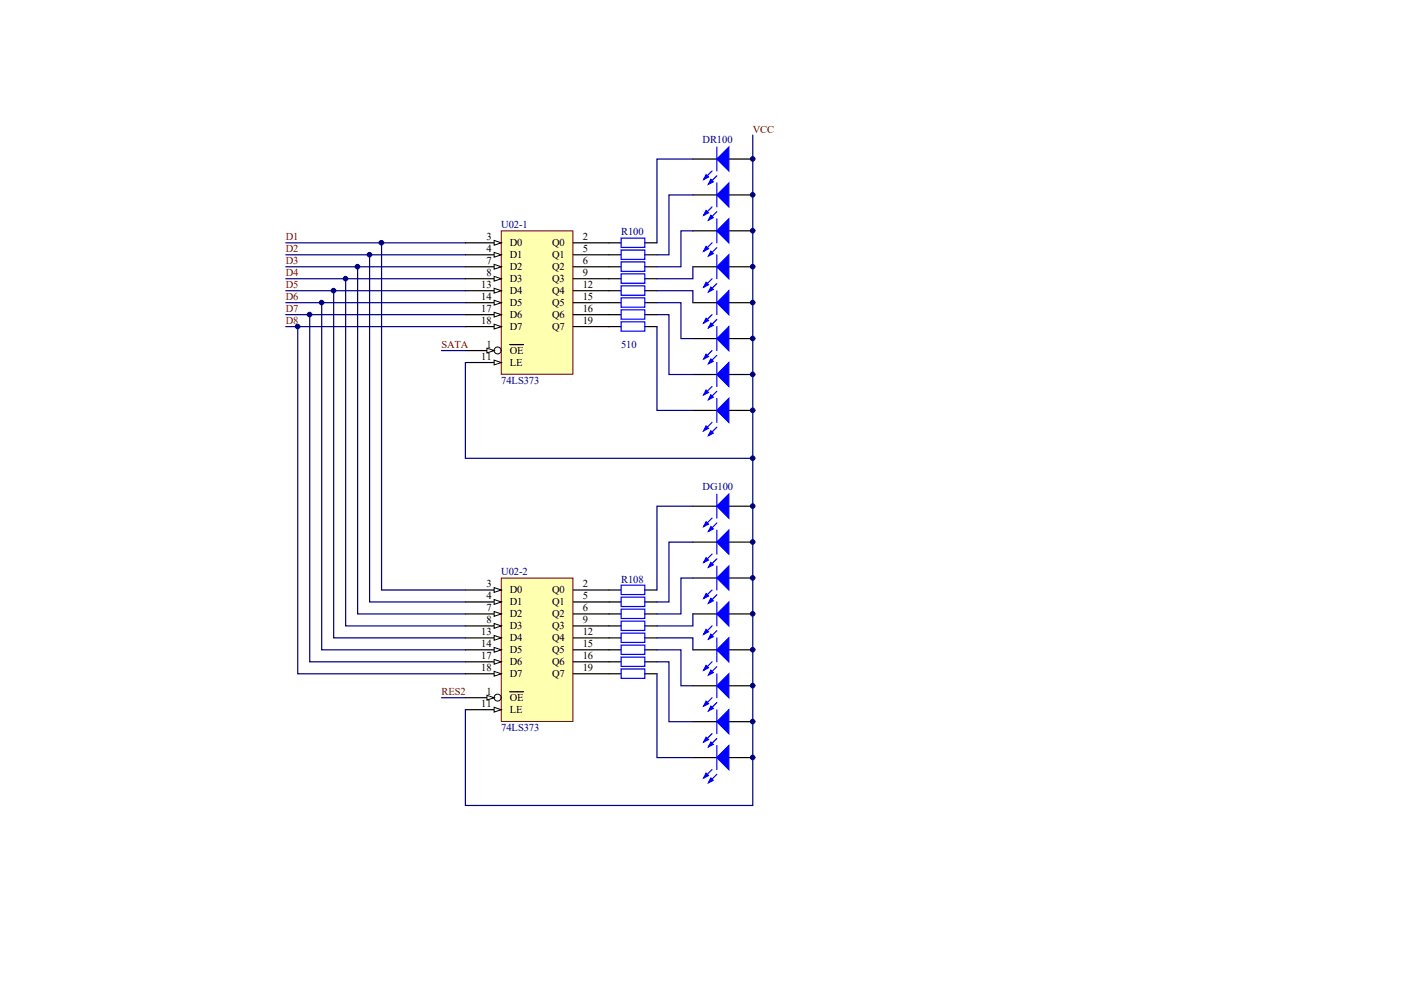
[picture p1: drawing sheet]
<svg xmlns="http://www.w3.org/2000/svg" width="297mm" height="210mm" viewBox="0 0 297 210" stroke-linecap="round" stroke-linejoin="round" font-family="sans-serif">
<path d="M106.3 48.9h15.2v30.5h-15.2z" fill="#ffffb0" stroke="#800000" stroke-width=".21"/>
<path d="M98.7 51.5h7.6" fill="none" stroke="#000" stroke-width=".25"/>
<path d="M104.8 51l1.5 .5-1.5 .5z" fill="#fffcf8"/>
<path d="M104.8 51l1.5 .5-1.5 .5z" fill="none" stroke="#000" stroke-width=".21"/>
<path d="M98.7 54h7.6M121.5 51.5h7.6" fill="none" stroke="#000" stroke-width=".25"/>
<path d="M104.8 53.5l1.5 .5-1.5 .5z" fill="#fffcf8"/>
<path d="M104.8 53.5l1.5 .5-1.5 .5z" fill="none" stroke="#000" stroke-width=".21"/>
<path d="M98.7 56.6h7.6M121.5 54h7.6" fill="none" stroke="#000" stroke-width=".25"/>
<path d="M104.8 56.1l1.5 .5-1.5 .5z" fill="#fffcf8"/>
<path d="M104.8 56.1l1.5 .5-1.5 .5z" fill="none" stroke="#000" stroke-width=".21"/>
<path d="M98.7 59.1h7.6M121.5 56.6h7.6" fill="none" stroke="#000" stroke-width=".25"/>
<path d="M104.8 58.6l1.5 .5-1.5 .5z" fill="#fffcf8"/>
<path d="M104.8 58.6l1.5 .5-1.5 .5z" fill="none" stroke="#000" stroke-width=".21"/>
<path d="M121.5 59.1h7.6M98.7 61.6h7.6" fill="none" stroke="#000" stroke-width=".25"/>
<path d="M104.8 61.1l1.5 .5-1.5 .5z" fill="#fffcf8"/>
<path d="M104.8 61.1l1.5 .5-1.5 .5z" fill="none" stroke="#000" stroke-width=".21"/>
<path d="M98.7 64.2h7.6M121.5 61.6h7.6" fill="none" stroke="#000" stroke-width=".25"/>
<path d="M104.8 63.7l1.5 .5-1.5 .5z" fill="#fffcf8"/>
<path d="M104.8 63.7l1.5 .5-1.5 .5z" fill="none" stroke="#000" stroke-width=".21"/>
<path d="M98.7 66.7h7.6M121.5 64.2h7.6" fill="none" stroke="#000" stroke-width=".25"/>
<path d="M104.8 66.2l1.5 .5-1.5 .5z" fill="#fffcf8"/>
<path d="M104.8 66.2l1.5 .5-1.5 .5z" fill="none" stroke="#000" stroke-width=".21"/>
<path d="M98.7 69.3h7.6M121.5 66.7h7.6" fill="none" stroke="#000" stroke-width=".25"/>
<path d="M104.8 68.7l1.5 .6-1.5 .5z" fill="#fffcf8"/>
<path d="M104.8 68.7l1.5 .6-1.5 .5z" fill="none" stroke="#000" stroke-width=".21"/>
<path d="M98.7 74.3h7.6M121.5 69.3h7.6" fill="none" stroke="#000" stroke-width=".25"/>
<circle cx="105.5" cy="74.3" r=".74" fill="#fffcf8" stroke="#000" stroke-width=".21"/>
<path d="M103.2 73.8l1.6 .5-1.6 .5z" fill="#fffcf8"/>
<path d="M103.2 73.8l1.6 .5-1.6 .5z" fill="none" stroke="#000" stroke-width=".21"/>
<path d="M98.7 76.9h7.6M108.1 73.1h2.9" fill="none" stroke="#000" stroke-width=".25"/>
<path d="M104.8 76.4l1.5 .5-1.5 .5z" fill="#fffcf8"/>
<path d="M104.8 76.4l1.5 .5-1.5 .5z" fill="none" stroke="#000" stroke-width=".21"/>
<path d="M106.3 122.6h15.2v30.4h-15.2z" fill="#ffffb0" stroke="#800000" stroke-width=".21"/>
<path d="M98.7 125.1h7.6" fill="none" stroke="#000" stroke-width=".25"/>
<path d="M104.8 124.6l1.5 .5-1.5 .5z" fill="#fffcf8"/>
<path d="M104.8 124.6l1.5 .5-1.5 .5z" fill="none" stroke="#000" stroke-width=".21"/>
<path d="M98.7 127.6h7.6M121.5 125.1h7.6" fill="none" stroke="#000" stroke-width=".25"/>
<path d="M104.8 127.1l1.5 .5-1.5 .5z" fill="#fffcf8"/>
<path d="M104.8 127.1l1.5 .5-1.5 .5z" fill="none" stroke="#000" stroke-width=".21"/>
<path d="M98.7 130.2h7.6M121.5 127.6h7.6" fill="none" stroke="#000" stroke-width=".25"/>
<path d="M104.8 129.7l1.5 .5-1.5 .5z" fill="#fffcf8"/>
<path d="M104.8 129.7l1.5 .5-1.5 .5z" fill="none" stroke="#000" stroke-width=".21"/>
<path d="M98.7 132.7h7.6M121.5 130.2h7.6" fill="none" stroke="#000" stroke-width=".25"/>
<path d="M104.8 132.2l1.5 .5-1.5 .5z" fill="#fffcf8"/>
<path d="M104.8 132.2l1.5 .5-1.5 .5z" fill="none" stroke="#000" stroke-width=".21"/>
<path d="M98.7 135.2h7.6M121.5 132.7h7.6" fill="none" stroke="#000" stroke-width=".25"/>
<path d="M104.8 134.7l1.5 .5-1.5 .6z" fill="#fffcf8"/>
<path d="M104.8 134.7l1.5 .5-1.5 .6z" fill="none" stroke="#000" stroke-width=".21"/>
<path d="M98.7 137.8h7.6M121.5 135.2h7.6" fill="none" stroke="#000" stroke-width=".25"/>
<path d="M104.8 137.3l1.5 .5-1.5 .5z" fill="#fffcf8"/>
<path d="M104.8 137.3l1.5 .5-1.5 .5z" fill="none" stroke="#000" stroke-width=".21"/>
<path d="M121.5 137.8h7.6M98.7 140.3h7.6" fill="none" stroke="#000" stroke-width=".25"/>
<path d="M104.8 139.8l1.5 .5-1.5 .5z" fill="#fffcf8"/>
<path d="M104.8 139.8l1.5 .5-1.5 .5z" fill="none" stroke="#000" stroke-width=".21"/>
<path d="M98.7 142.9h7.6M121.5 140.3h7.6" fill="none" stroke="#000" stroke-width=".25"/>
<path d="M104.8 142.4l1.5 .5-1.5 .5z" fill="#fffcf8"/>
<path d="M104.8 142.4l1.5 .5-1.5 .5z" fill="none" stroke="#000" stroke-width=".21"/>
<path d="M98.7 147.9h7.6M121.5 142.9h7.6" fill="none" stroke="#000" stroke-width=".25"/>
<circle cx="105.5" cy="147.9" r=".74" fill="#fffcf8" stroke="#000" stroke-width=".21"/>
<path d="M103.2 147.4l1.6 .5-1.6 .5z" fill="#fffcf8"/>
<path d="M103.2 147.4l1.6 .5-1.6 .5z" fill="none" stroke="#000" stroke-width=".21"/>
<path d="M98.7 150.5h7.6M108.1 146.7h2.9" fill="none" stroke="#000" stroke-width=".25"/>
<path d="M104.8 150l1.5 .5-1.5 .5z" fill="#fffcf8"/>
<path d="M104.8 150l1.5 .5-1.5 .5z" fill="none" stroke="#000" stroke-width=".21"/>
<g fill="none" stroke="#000080" stroke-width=".25">
<path d="M60.6 54h38.1M60.6 51.5h38.1M60.6 56.6h38.1M60.6 59.1h38.1M73.3 59.1v73.6h25.4M75.8 56.6v73.6h22.9M78.4 54v73.6h20.3M80.9 51.5v73.6h17.8M60.6 61.6h38.1M60.6 64.2h38.1M60.6 66.7h38.1M60.6 69.3h38.1"/>
<path d="M63.1 69.3v73.6h35.6M65.7 66.7v73.6h33M68.2 64.2v73.6h30.5M70.7 61.6v73.6h28"/>
</g>
<g fill="none" stroke="#000" stroke-width=".25">
<path d="M146.9 33.7h5.1M154.5 33.7h5.1M129.1 51.5h2.6M129.1 54h2.6M129.1 56.6h2.6M129.1 59.1h2.6M136.8 51.5h2.5M136.8 54h2.5M136.8 56.6h2.5M136.8 59.1h2.5M129.1 61.6h2.6M129.1 64.2h2.6"/>
<path d="M129.1 66.7h2.6M129.1 69.3h2.6M136.8 61.6h2.5M136.8 64.2h2.5M136.8 66.7h2.5M136.8 69.3h2.5M129.1 125.1h2.6M129.1 127.6h2.6M129.1 130.2h2.6M129.1 132.7h2.6M129.1 135.2h2.6M129.1 137.8h2.6"/>
<path d="M136.8 125.1h2.5M136.8 127.6h2.5M136.8 130.2h2.5M136.8 132.7h2.5M136.8 135.2h2.5M136.8 137.8h2.5M129.1 140.3h2.6M129.1 142.9h2.6M136.8 140.3h2.5M136.8 142.9h2.5"/>
</g>
<g fill="none" stroke="#00f" stroke-width=".25">
<path d="M131.7 50.5h5v2h-5zM131.7 53h5v2h-5zM131.7 55.5h5v2h-5zM131.7 58.1h5v2h-5zM131.7 60.6h5v2h-5zM131.7 63.2h5v1.9h-5zM131.7 65.7h5v2h-5zM131.7 68.2h5v2h-5zM131.7 124.1h5v2h-5zM131.7 126.6h5v2h-5zM131.7 129.2h5v1.9h-5zM131.7 131.7h5v2h-5z"/>
<path d="M131.7 134.2h5v2h-5zM131.7 136.8h5v1.9h-5zM131.7 139.3h5v2h-5zM131.7 141.8h5v2h-5z"/>
</g>
<path d="M152 33.7l2.5-2.5v5.1z" fill="#00f"/>
<path d="M151 36.3l-1.8 1.7M152 37.3l-1.8 1.7M152 33.7l2.5-2.5v5.1z" fill="none" stroke="#00f" stroke-width=".25"/>
<path d="M149.7 37l.5 .5-1 .5z" fill="#00f"/>
<path d="M149.7 37l.5 .5-1 .5z" fill="none" stroke="#00f" stroke-width=".25"/>
<path d="M150.7 38l.5 .5-1 .5z" fill="#00f"/>
<path d="M150.7 38l.5 .5-1 .5zM152 31.2v5.1" fill="none" stroke="#00f" stroke-width=".25"/>
<path d="M146.9 41.3h5.1M154.5 41.3h5.1" fill="none" stroke="#000" stroke-width=".25"/>
<path d="M152 41.3l2.5-2.5v5.1z" fill="#00f"/>
<path d="M151 43.9l-1.8 1.7M152 44.9l-1.8 1.8M152 41.3l2.5-2.5v5.1z" fill="none" stroke="#00f" stroke-width=".25"/>
<path d="M149.7 44.6l.5 .5-1 .5z" fill="#00f"/>
<path d="M149.7 44.6l.5 .5-1 .5z" fill="none" stroke="#00f" stroke-width=".25"/>
<path d="M150.7 45.6l.5 .6-1 .5z" fill="#00f"/>
<path d="M152 38.8v5.1M150.7 45.6l.5 .6-1 .5z" fill="none" stroke="#00f" stroke-width=".25"/>
<path d="M146.9 48.9h5.1M154.5 48.9h5.1" fill="none" stroke="#000" stroke-width=".25"/>
<path d="M152 48.9l2.5-2.5v5.1z" fill="#00f"/>
<path d="M151 51.5l-1.8 1.8M152 52.5l-1.8 1.8M152 48.9l2.5-2.5v5.1z" fill="none" stroke="#00f" stroke-width=".25"/>
<path d="M149.7 52.2l.5 .6-1 .5z" fill="#00f"/>
<path d="M149.7 52.2l.5 .6-1 .5z" fill="none" stroke="#00f" stroke-width=".25"/>
<path d="M150.7 53.3l.5 .5-1 .5z" fill="#00f"/>
<path d="M150.7 53.3l.5 .5-1 .5zM152 46.4v5.1" fill="none" stroke="#00f" stroke-width=".25"/>
<path d="M146.9 56.6h5.1M154.5 56.6h5.1" fill="none" stroke="#000" stroke-width=".25"/>
<path d="M152 56.6l2.5-2.6v5.1z" fill="#00f"/>
<path d="M151 59.1l-1.8 1.8M152 56.6l2.5-2.6v5.1zM152 60.1l-1.8 1.8" fill="none" stroke="#00f" stroke-width=".25"/>
<path d="M149.7 59.9l.5 .5-1 .5z" fill="#00f"/>
<path d="M149.7 59.9l.5 .5-1 .5z" fill="none" stroke="#00f" stroke-width=".25"/>
<path d="M150.7 60.9l.5 .5-1 .5z" fill="#00f"/>
<path d="M152 54v5.1M150.7 60.9l.5 .5-1 .5z" fill="none" stroke="#00f" stroke-width=".25"/>
<path d="M146.9 64.2h5.1M154.5 64.2h5.1" fill="none" stroke="#000" stroke-width=".25"/>
<path d="M152 64.2l2.5-2.6v5.1z" fill="#00f"/>
<path d="M151 66.7l-1.8 1.8M152 67.7l-1.8 1.8M152 64.2l2.5-2.6v5.1z" fill="none" stroke="#00f" stroke-width=".25"/>
<path d="M149.7 67.5l.5 .5-1 .5z" fill="#00f"/>
<path d="M149.7 67.5l.5 .5-1 .5z" fill="none" stroke="#00f" stroke-width=".25"/>
<path d="M150.7 68.5l.5 .5-1 .5z" fill="#00f"/>
<path d="M150.7 68.5l.5 .5-1 .5zM152 61.6v5.1" fill="none" stroke="#00f" stroke-width=".25"/>
<path d="M146.9 71.8h5.1M154.5 71.8h5.1" fill="none" stroke="#000" stroke-width=".25"/>
<path d="M152 71.8l2.5-2.5v5z" fill="#00f"/>
<path d="M151 74.3l-1.8 1.8M152 75.3l-1.8 1.8M152 71.8l2.5-2.5v5z" fill="none" stroke="#00f" stroke-width=".25"/>
<path d="M149.7 75.1l.5 .5-1 .5z" fill="#00f"/>
<path d="M149.7 75.1l.5 .5-1 .5z" fill="none" stroke="#00f" stroke-width=".25"/>
<path d="M150.7 76.1l.5 .5-1 .5z" fill="#00f"/>
<path d="M150.7 76.1l.5 .5-1 .5zM152 69.3v5" fill="none" stroke="#00f" stroke-width=".25"/>
<path d="M146.9 79.4h5.1M154.5 79.4h5.1" fill="none" stroke="#000" stroke-width=".25"/>
<path d="M152 79.4l2.5-2.5v5z" fill="#00f"/>
<path d="M152 79.4l2.5-2.5v5zM151 81.9l-1.8 1.8M152 83l-1.8 1.7" fill="none" stroke="#00f" stroke-width=".25"/>
<path d="M149.7 82.7l.5 .5-1 .5z" fill="#00f"/>
<path d="M149.7 82.7l.5 .5-1 .5z" fill="none" stroke="#00f" stroke-width=".25"/>
<path d="M150.7 83.7l.5 .5-1 .5z" fill="#00f"/>
<path d="M152 76.9v5M150.7 83.7l.5 .5-1 .5z" fill="none" stroke="#00f" stroke-width=".25"/>
<path d="M146.9 87h5.1M154.5 87h5.1" fill="none" stroke="#000" stroke-width=".25"/>
<path d="M152 87l2.5-2.5v5.1z" fill="#00f"/>
<path d="M151 89.6l-1.8 1.7M152 90.6l-1.8 1.8M152 87l2.5-2.5v5.1z" fill="none" stroke="#00f" stroke-width=".25"/>
<path d="M149.7 90.3l.5 .5-1 .5z" fill="#00f"/>
<path d="M149.7 90.3l.5 .5-1 .5z" fill="none" stroke="#00f" stroke-width=".25"/>
<path d="M150.7 91.3l.5 .5-1 .6z" fill="#00f"/>
<path d="M150.7 91.3l.5 .5-1 .6zM152 84.5v5.1" fill="none" stroke="#00f" stroke-width=".25"/>
<path d="M146.9 33.7h-7.6v17.8M146.9 56.6v2.5h-7.6M146.9 41.3h-5.1v12.7h-2.5M146.9 48.9h-2.5v7.7h-5.1M139.3 61.6h7.6v2.6M139.3 64.2h5.1v7.6h2.5M139.3 66.7h2.5v12.7h5.1M139.3 69.3v17.7h7.6" fill="none" stroke="#000080" stroke-width=".25"/>
<path d="M146.9 107.3h5.1M154.5 107.3h5.1" fill="none" stroke="#000" stroke-width=".25"/>
<path d="M152 107.3l2.5-2.5v5.1z" fill="#00f"/>
<path d="M151 109.9l-1.8 1.7M152 110.9l-1.8 1.8M152 107.3l2.5-2.5v5.1z" fill="none" stroke="#00f" stroke-width=".25"/>
<path d="M149.7 110.6l.5 .5-1 .5z" fill="#00f"/>
<path d="M149.7 110.6l.5 .5-1 .5z" fill="none" stroke="#00f" stroke-width=".25"/>
<path d="M150.7 111.6l.5 .5-1 .6z" fill="#00f"/>
<path d="M150.7 111.6l.5 .5-1 .6zM152 104.8v5.1" fill="none" stroke="#00f" stroke-width=".25"/>
<path d="M146.9 114.9h5.1M154.5 114.9h5.1" fill="none" stroke="#000" stroke-width=".25"/>
<path d="M152 114.9l2.5-2.5v5.1z" fill="#00f"/>
<path d="M151 117.5l-1.8 1.8M152 118.5l-1.8 1.8M152 114.9l2.5-2.5v5.1z" fill="none" stroke="#00f" stroke-width=".25"/>
<path d="M149.7 118.2l.5 .5-1 .6z" fill="#00f"/>
<path d="M149.7 118.2l.5 .5-1 .6z" fill="none" stroke="#00f" stroke-width=".25"/>
<path d="M150.7 119.3l.5 .5-1 .5z" fill="#00f"/>
<path d="M150.7 119.3l.5 .5-1 .5zM152 112.4v5.1" fill="none" stroke="#00f" stroke-width=".25"/>
<path d="M146.9 122.6h5.1M154.5 122.6h5.1" fill="none" stroke="#000" stroke-width=".25"/>
<path d="M152 122.6l2.5-2.6v5.1z" fill="#00f"/>
<path d="M151 125.1l-1.8 1.8M152 126.1l-1.8 1.8M152 122.6l2.5-2.6v5.1z" fill="none" stroke="#00f" stroke-width=".25"/>
<path d="M149.7 125.9l.5 .5-1 .5z" fill="#00f"/>
<path d="M149.7 125.9l.5 .5-1 .5z" fill="none" stroke="#00f" stroke-width=".25"/>
<path d="M150.7 126.9l.5 .5-1 .5z" fill="#00f"/>
<path d="M150.7 126.9l.5 .5-1 .5zM152 120v5.1" fill="none" stroke="#00f" stroke-width=".25"/>
<path d="M146.9 130.2h5.1M154.5 130.2h5.1" fill="none" stroke="#000" stroke-width=".25"/>
<path d="M152 130.2l2.5-2.6v5.1z" fill="#00f"/>
<path d="M151 132.7l-1.8 1.8M152 133.7l-1.8 1.8M152 130.2l2.5-2.6v5.1z" fill="none" stroke="#00f" stroke-width=".25"/>
<path d="M149.7 133.5l.5 .5-1 .5z" fill="#00f"/>
<path d="M149.7 133.5l.5 .5-1 .5z" fill="none" stroke="#00f" stroke-width=".25"/>
<path d="M150.7 134.5l.5 .5-1 .5z" fill="#00f"/>
<path d="M150.7 134.5l.5 .5-1 .5zM152 127.6v5.1" fill="none" stroke="#00f" stroke-width=".25"/>
<path d="M146.9 137.8h5.1M154.5 137.8h5.1" fill="none" stroke="#000" stroke-width=".25"/>
<path d="M152 137.8l2.5-2.6v5.1z" fill="#00f"/>
<path d="M152 137.8l2.5-2.6v5.1zM151 140.3l-1.8 1.8M152 141.3l-1.8 1.8" fill="none" stroke="#00f" stroke-width=".25"/>
<path d="M149.7 141.1l.5 .5-1 .5z" fill="#00f"/>
<path d="M149.7 141.1l.5 .5-1 .5z" fill="none" stroke="#00f" stroke-width=".25"/>
<path d="M150.7 142.1l.5 .5-1 .5z" fill="#00f"/>
<path d="M152 135.2v5.1M150.7 142.1l.5 .5-1 .5z" fill="none" stroke="#00f" stroke-width=".25"/>
<path d="M146.9 145.4h5.1M154.5 145.4h5.1" fill="none" stroke="#000" stroke-width=".25"/>
<path d="M152 145.4l2.5-2.5v5z" fill="#00f"/>
<path d="M151 147.9l-1.8 1.8M152 149l-1.8 1.7M152 145.4l2.5-2.5v5z" fill="none" stroke="#00f" stroke-width=".25"/>
<path d="M149.7 148.7l.5 .5-1 .5z" fill="#00f"/>
<path d="M149.7 148.7l.5 .5-1 .5z" fill="none" stroke="#00f" stroke-width=".25"/>
<path d="M150.7 149.7l.5 .5-1 .5z" fill="#00f"/>
<path d="M150.7 149.7l.5 .5-1 .5zM152 142.9v5" fill="none" stroke="#00f" stroke-width=".25"/>
<path d="M146.9 153h5.1M154.5 153h5.1" fill="none" stroke="#000" stroke-width=".25"/>
<path d="M152 153l2.5-2.5v5z" fill="#00f"/>
<path d="M151 155.5l-1.8 1.8M152 156.6l-1.8 1.7M152 153l2.5-2.5v5z" fill="none" stroke="#00f" stroke-width=".25"/>
<path d="M149.7 156.3l.5 .5-1 .5z" fill="#00f"/>
<path d="M149.7 156.3l.5 .5-1 .5z" fill="none" stroke="#00f" stroke-width=".25"/>
<path d="M150.7 157.3l.5 .5-1 .5z" fill="#00f"/>
<path d="M150.7 157.3l.5 .5-1 .5zM152 150.5v5" fill="none" stroke="#00f" stroke-width=".25"/>
<path d="M146.9 160.6h5.1M154.5 160.6h5.1" fill="none" stroke="#000" stroke-width=".25"/>
<path d="M152 160.6l2.5-2.5v5.1z" fill="#00f"/>
<path d="M151 163.2l-1.8 1.7M152 164.2l-1.8 1.8M152 160.6l2.5-2.5v5.1z" fill="none" stroke="#00f" stroke-width=".25"/>
<path d="M149.7 163.9l.5 .5-1 .5z" fill="#00f"/>
<path d="M149.7 163.9l.5 .5-1 .5z" fill="none" stroke="#00f" stroke-width=".25"/>
<path d="M150.7 164.9l.5 .5-1 .6z" fill="#00f"/>
<path d="M152 158.1v5.1M150.7 164.9l.5 .5-1 .6z" fill="none" stroke="#00f" stroke-width=".25"/>
<path d="M159.6 28.6v142.2h-60.9v-20.3M93.6 74.3h5.1M98.7 76.9v20.3h60.9M146.9 107.3h-7.6v17.8M146.9 114.9h-5.1v12.7h-2.5M139.3 135.2h7.6v2.6M139.3 137.8h5.1v7.6h2.5M146.9 130.2v2.5h-7.6M146.9 122.6h-2.5v7.6h-5.1M93.6 147.9h5.1M139.3 140.3h2.5v12.7h5.1M139.3 142.9v17.7h7.6" fill="none" stroke="#000080" stroke-width=".25"/>
<g fill="#000080" stroke="#000080" stroke-width=".21">
<circle cx="63.1" cy="69.2" r=".48"/>
<circle cx="65.6" cy="66.7" r=".49"/>
<circle cx="68.2" cy="64.2" r=".48"/>
<circle cx="70.7" cy="61.6" r=".49"/>
<circle cx="73.3" cy="59.1" r=".48"/>
<circle cx="75.8" cy="56.5" r=".49"/>
<circle cx="78.3" cy="54" r=".48"/>
<circle cx="80.9" cy="51.5" r=".49"/>
<circle cx="159.6" cy="160.6" r=".48"/>
<circle cx="159.6" cy="153" r=".48"/>
<circle cx="159.6" cy="145.4" r=".48"/>
<circle cx="159.6" cy="137.8" r=".48"/>
<circle cx="159.6" cy="130.1" r=".48"/>
<circle cx="159.6" cy="122.5" r=".48"/>
<circle cx="159.6" cy="114.9" r=".48"/>
<circle cx="159.6" cy="107.3" r=".48"/>
<circle cx="159.6" cy="97.1" r=".48"/>
<circle cx="159.6" cy="87" r=".48"/>
<circle cx="159.6" cy="79.4" r=".48"/>
<circle cx="159.6" cy="71.8" r=".48"/>
<circle cx="159.6" cy="64.2" r=".48"/>
<circle cx="159.6" cy="56.5" r=".48"/>
<circle cx="159.6" cy="48.9" r=".48"/>
<circle cx="159.6" cy="41.3" r=".48"/>
<circle cx="159.6" cy="33.7" r=".48"/>
</g>
<g font-size="2.2" fill="#800000">
<text x="159.6" y="28.1">VCC</text>
<text x="60.6" y="50.9">D1</text>
<text x="60.6" y="53.5">D2</text>
<text x="60.6" y="56">D3</text>
<text x="60.6" y="58.6">D4</text>
<text x="60.6" y="61.1">D5</text>
<text x="60.6" y="63.6">D6</text>
<text x="60.6" y="66.2">D7</text>
<text x="60.6" y="68.7">D8</text>
<text x="93.6" y="73.8">SATA</text>
<text x="93.6" y="147.4">RES2</text>
</g>
<g font-size="2.2" fill="#000080">
<text x="148.9" y="30.4">DR100</text>
<text x="106.3" y="48.4">U02-1</text>
<text x="131.7" y="49.9">R100</text>
<text x="131.7" y="73.8">510</text>
<text x="106.3" y="81.4">74LS373</text>
<text x="148.9" y="104">DG100</text>
<text x="106.3" y="122">U02-2</text>
<text x="131.7" y="123.5">R108</text>
<text x="106.3" y="155">74LS373</text>
</g>
<g font-size="2.2">
<text x="103.2" y="50.9">3</text>
<text x="103.2" y="53.5">4</text>
<text x="108.1" y="52.2">D0</text>
<text x="117.1" y="52.2">Q0</text>
<text x="123.6" y="50.9">2</text>
<text x="123.6" y="53.5">5</text>
<text x="103.2" y="56">7</text>
<text x="103.2" y="58.6">8</text>
<text x="108.1" y="54.7">D1</text>
<text x="108.1" y="57.3">D2</text>
<text x="108.1" y="59.8">D3</text>
<text x="117.1" y="54.7">Q1</text>
<text x="117.1" y="57.3">Q2</text>
<text x="117.1" y="59.8">Q3</text>
<text x="123.6" y="56">6</text>
<text x="123.6" y="58.6">9</text>
<text x="102" y="61.1">13</text>
<text x="102" y="63.6">14</text>
<text x="108.1" y="62.4">D4</text>
<text x="108.1" y="64.9">D5</text>
<text x="117.1" y="62.4">Q4</text>
<text x="117.1" y="64.9">Q5</text>
<text x="123.6" y="61.1">12</text>
<text x="123.6" y="63.6">15</text>
<text x="102" y="66.2">17</text>
<text x="102" y="68.7">18</text>
<text x="108.1" y="67.4">D6</text>
<text x="108.1" y="70">D7</text>
<text x="117.1" y="67.4">Q6</text>
<text x="117.1" y="70">Q7</text>
<text x="123.6" y="66.2">16</text>
<text x="123.6" y="68.7">19</text>
<text x="102" y="76.3">11</text>
<text x="103.2" y="73.8">1</text>
<text x="108.1" y="75.1">OE</text>
<text x="108.1" y="77.6">LE</text>
<text x="103.2" y="124.5">3</text>
<text x="108.1" y="125.8">D0</text>
<text x="117.1" y="125.8">Q0</text>
<text x="123.6" y="124.5">2</text>
<text x="103.2" y="127.1">4</text>
<text x="103.2" y="129.6">7</text>
<text x="108.1" y="128.4">D1</text>
<text x="108.1" y="130.9">D2</text>
<text x="117.1" y="128.4">Q1</text>
<text x="117.1" y="130.9">Q2</text>
<text x="123.6" y="127.1">5</text>
<text x="123.6" y="129.6">6</text>
<text x="102" y="134.7">13</text>
<text x="102" y="137.2">14</text>
<text x="103.2" y="132.2">8</text>
<text x="108.1" y="133.4">D3</text>
<text x="108.1" y="136">D4</text>
<text x="117.1" y="133.4">Q3</text>
<text x="117.1" y="136">Q4</text>
<text x="123.6" y="132.2">9</text>
<text x="123.6" y="134.7">12</text>
<text x="123.6" y="137.2">15</text>
<text x="102" y="139.8">17</text>
<text x="102" y="142.3">18</text>
<text x="108.1" y="138.5">D5</text>
<text x="108.1" y="141">D6</text>
<text x="108.1" y="143.6">D7</text>
<text x="117.1" y="138.5">Q5</text>
<text x="117.1" y="141">Q6</text>
<text x="117.1" y="143.6">Q7</text>
<text x="123.6" y="139.8">16</text>
<text x="123.6" y="142.3">19</text>
<text x="102" y="149.9">11</text>
<text x="103.2" y="147.4">1</text>
<text x="108.1" y="148.7">OE</text>
<text x="108.1" y="151.2">LE</text>
</g>
</svg>
